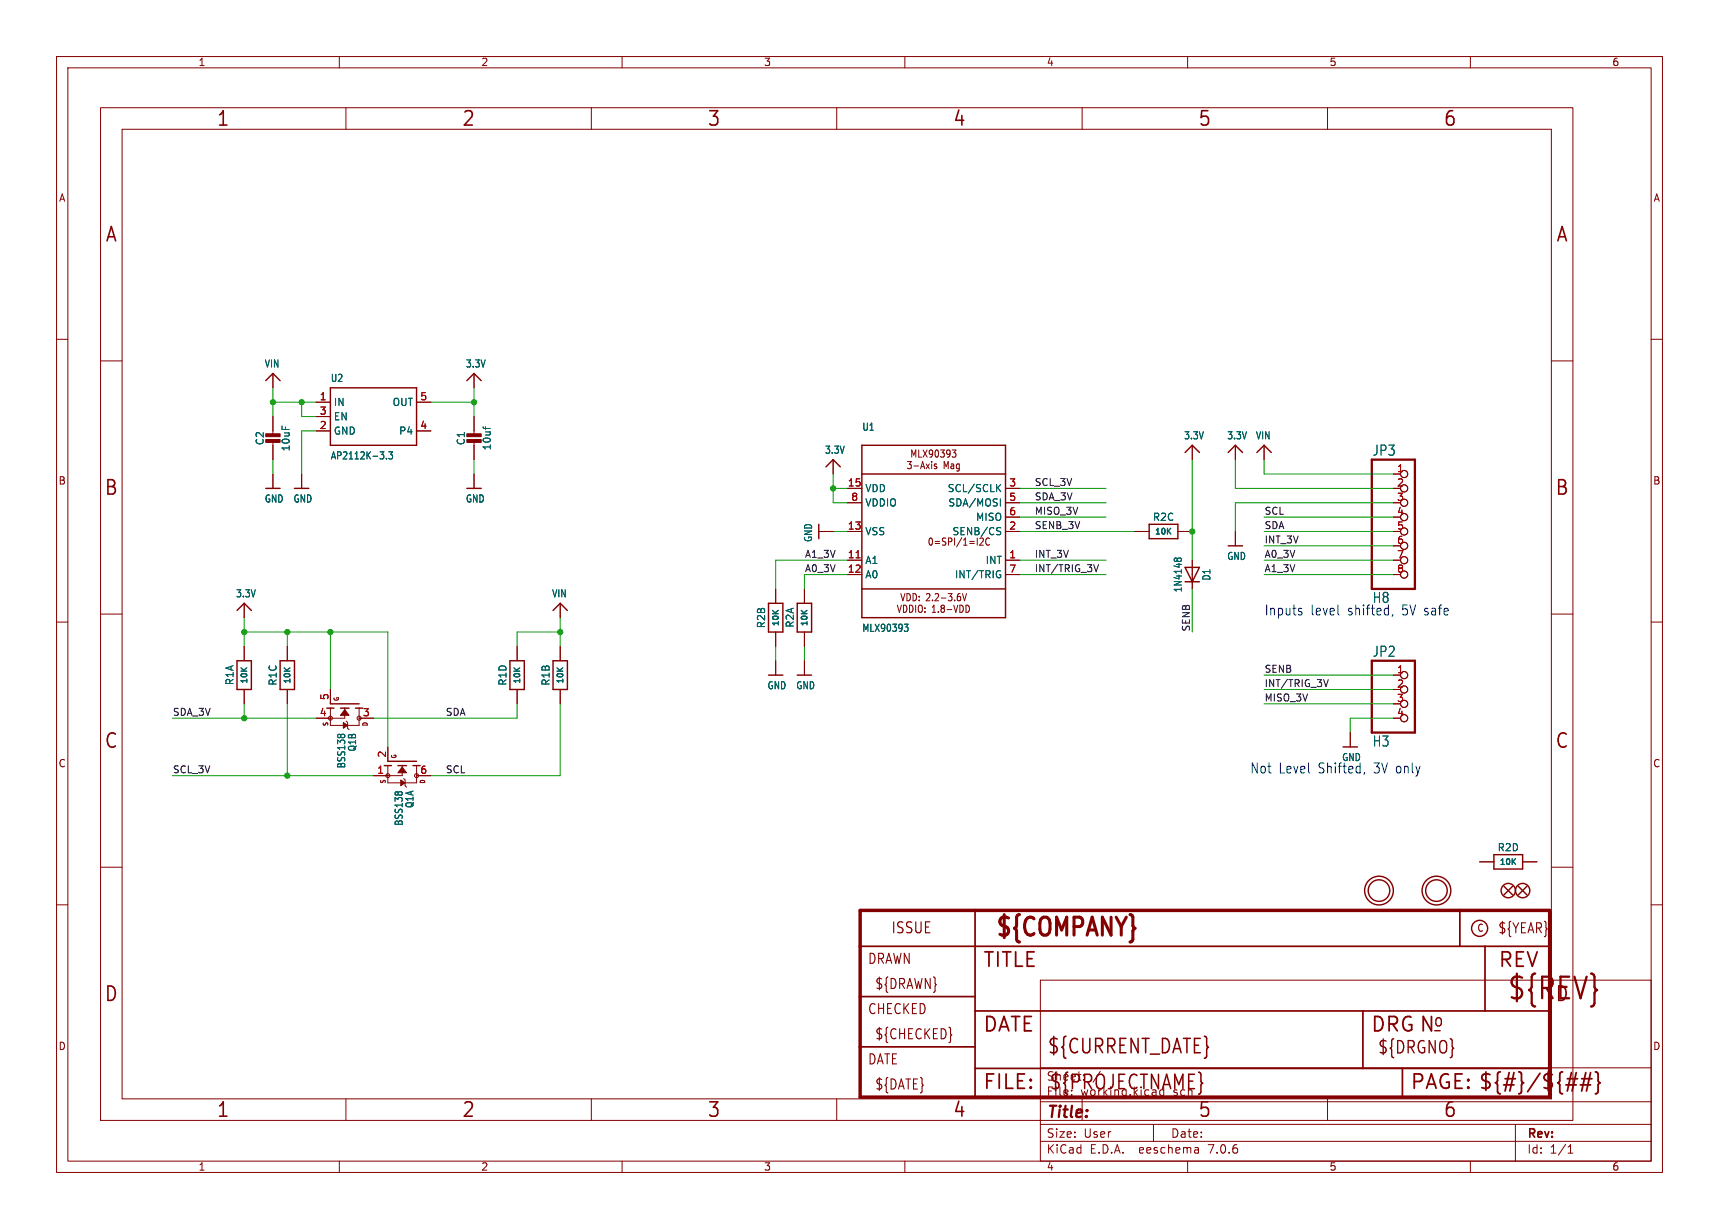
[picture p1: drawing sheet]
<svg xmlns="http://www.w3.org/2000/svg" width="304mm" height="217mm" viewBox="0 0 304 217" stroke-linecap="round" stroke-linejoin="round" font-family="sans-serif">
<g fill="none" stroke="#840000" stroke-width=".18">
<path d="M10 10h284v197.3h-284zM12 12h280v193.3h-280zM17.8 19h260.3v179.1h-260.3zM60 10v2M61.2 19v3.9M104.6 19v3.9M110 10v2M148 19v3.9M160 10v2M191.3 19v3.9M210 10v2M234.7 19v3.9"/>
<path d="M260 10v2M21.6 22.9h252.7v171.4h-252.7zM10 60h2M292 60h2M17.8 63.8h3.8M48.3 66v2.6M48.3 73.7v3.3M48.3 78v3.3M55.9 71.1h2.5M55.9 76.2h2.5M55.9 73.7h2.5M73.7 71.1h2.5"/>
<path d="M73.7 76.2h2.5M83.8 66v2.6M83.8 73.7v3.3M83.8 78v3.3M162.5 79.6v1.2h.5M163.2 79.6l.7 1.2M163.9 79.6l-.7 1.2M165.5 79.6h.1a.72 .72 0 0 1 0 1.2 .95 .95 0 0 1-.1-1.2zM166.3 79.6h.7l-.4 .5 .3 .1v.5l-.1 .1-.5-.1M168.4 79.6h.6l-.3 .5 .3 .1v.5l-.2 .1-.4-.1M210.8 78.7v2.6M218.4 78.7v2.6"/>
<path d="M223.5 78.7v2.6M274.3 63.8h3.8M48.3 83.8v2.6M53.3 83.8v2.6M83.8 83.8v2.6M144.8 94h2.5M147.3 81.3v2.5M149.9 94h2.5M149.9 99.1h2.5M149.9 86.4h2.5M149.9 88.9h2.5M160.5 81.6h.6l-.3 .5 .3 .1v.6l-.2 .1-.4-.1"/>
<path d="M161.2 80.8v-1.2l.4 .9 .3-.9v1.2M161.6 82.4h.8M162.8 82.9l.3-1.3 .4 1.3M162.9 82.5h.5M163.8 82l.5 .9M164.3 82l-.5 .9M164.7 81.6v.1M164.7 82v.9M164.9 80.1l-.2 .3-.3-.1v-.6l.3-.1 .2 .2v.7l-.2 .3h-.3M165.6 82.1l-.2-.1-.2 .2 .1 .2 .3 .1v.3h-.4M167 82.9v-1.3l.3 .9 .4-.9v1.3M168 80.1l-.2 .3-.3-.1-.1-.6 .4-.1 .2 .2v.7l-.2 .3h-.3"/>
<path d="M168.2 82.1h.4v.8M168.6 82.3l-.3 .1-.2 .2 .2 .3 .3-.1M169.6 82.1l-.3-.1-.2 .3 .1 .5h.4M169.6 82v1.1l-.2 .2-.2-.1M173.9 95.4l-.1 .3-.6 .7h.7M174.3 95.4a.56 .56 0 0 0 0 .7 .56 .56 0 0 0 .6 .2h.1M177.8 94h2.5M177.8 99.1h2.5M177.8 86.4h2.5M177.8 88.9h2.5M177.8 91.4h2.5M200.7 94h2.5"/>
<path d="M208.3 94h2.5M210.8 99.1v5M218.4 94v2.5M246.4 94h1.2M246.4 99.1h1.2M246.4 88.9h1.2M246.4 83.8h1.2M246.4 96.5h1.2M10 110h2M17.8 108.6h3.8M43.2 106.7v2.5M43.2 114.3v2.5"/>
<path d="M50.8 114.3v2.5M91.4 114.3v2.5M99.1 106.7v2.5M99.1 114.3v2.5M137.2 104.1v2.6M137.2 111.8v2.5M137.2 116.8v2.6M142.2 104.1v2.6M142.2 111.8v2.5M142.2 116.8v2.6M149.9 101.6h2.5M158.7 107l.3 1.3 .4-1.3"/>
<path d="M159.3 105l.4 1.2 .3-1.2M159.8 107a.67 .67 0 0 1 .6 .5 .67 .67 0 0 1-.2 .7l-.4 .1zM160.4 105a.67 .67 0 0 1 .6 .4 .67 .67 0 0 1-.2 .8h-.4zM160.8 107a.67 .67 0 0 1 .7 .5 .67 .67 0 0 1-.3 .7l-.4 .1zM161.5 105a.67 .67 0 0 1 .6 .4 .67 .67 0 0 1-.2 .8h-.4zM161.9 107v1.3M162.5 106.1v.1M162.5 105.5v.1M162.5 107.1l.3-.1 .2 .2 .1 .7-.3 .4-.4-.2v-.7zM163.6 108.2v.1M163.6 107.5v.1M163.8 105.1l.4-.1 .2 .3-.6 .9h.6"/>
<path d="M164.8 108.3h.7M164.8 107.4l.4-.4v1.3M164.9 106.1v.1M165.4 105.1l.4-.1 .2 .3-.7 .9h.7M165.9 108.2v.1M166.4 105.8h.9M166.6 107.6l-.2-.3 .2-.3 .3 .1 .1 .2-.2 .3M166.6 107.6l-.2 .2v.2l.2 .3 .3-.1 .1-.2v-.2l-.2-.2M166.6 107.6h.2M167.5 107.8h.8M167.7 105h.6l-.3 .5 .3 .1v.5l-.2 .1-.4-.1M168.6 107l.4 1.3 .4-1.3"/>
<path d="M168.8 106.1v.1M169.7 107a.67 .67 0 0 1 .7 .5 .67 .67 0 0 1-.3 .7l-.4 .1zM169.8 105h-.3l-.2 .3v.7l.2 .2 .3-.1v-.6h-.3l-.2 .2M170.2 105l.3 1.2 .4-1.2M171.1 107h-.3v1.3l.5-.2M177.8 101.6h2.5M246.4 101.6h1.2M246.4 119.4h1.2M274.3 108.6h3.8M292 110h2M43.2 121.9v2.6M50.8 121.9v2.6"/>
<path d="M58.4 125.2v3.1h5.1v-3.1M58.4 121.9v2.6M61 125.2v1.8h-5.1M61.2 127.5l.3 .3v1l.2 .2M63.5 127h2.5M68.6 135.4v3h5.1v-3M68.6 132.1v2.5M71.1 135.4v1.8h-5.1M71.4 137.7l.2 .2v1l.3 .3M73.7 137.2h2.5M91.4 121.9v2.6M99.1 121.9v2.6"/>
<path d="M238.8 129.5v2.6M246.4 124.5h1.2M10 160h2M17.8 153.4h3.8M261.6 152.4h2.6M269.2 152.4h2.6M274.3 153.4h3.8M292 160h2M184 173.3h108v32h-108zM61.2 194.3v3.8M104.6 194.3v3.8M148 194.3v3.8"/>
<path d="M184 198.8h108M184 194.8h108M184 188.8h108M191.3 194.3v3.8M204 198.8v3M234.7 194.3v3.8M268 198.8v6.5M60 205.3v2M110 205.3v2M160 205.3v2M184 201.8h108M210 205.3v2"/>
<path d="M211.8 203l.1 .9M211.9 203.8l-.1 .1M211.9 203.3h-.1M260 205.3v2M277.3 203.9h.8M277.3 202.8l.4-.4v1.5"/>
<circle cx="248.3" cy="88.9" r=".63"/>
<circle cx="248.3" cy="96.5" r=".63"/>
<circle cx="248.3" cy="83.8" r=".63"/>
<circle cx="248.3" cy="86.4" r=".63"/>
<circle cx="248.3" cy="91.4" r=".63"/>
<circle cx="248.3" cy="94" r=".63"/>
<circle cx="248.3" cy="99.1" r=".63"/>
<circle cx="248.3" cy="101.6" r=".63"/>
<circle cx="248.3" cy="119.4" r=".63"/>
<circle cx="58.4" cy="127" r=".36"/>
<circle cx="63.5" cy="127" r=".36"/>
<circle cx="68.6" cy="137.2" r=".36"/>
<circle cx="73.7" cy="137.2" r=".36"/>
<circle cx="248.3" cy="127" r=".63"/>
<circle cx="248.3" cy="121.9" r=".63"/>
<circle cx="248.3" cy="124.5" r=".63"/>
</g>
<g fill="none" stroke="#840000" stroke-width=".25">
<path d="M47 67.3l1.3-1.3 1.2 1.3M58.4 68.6h15.3v10.1h-15.3zM82.5 67.3l1.3-1.3 1.3 1.3M152.4 78.7h25.4v30.5h-25.4zM47 86.4h2.5M52.1 86.4h2.5M82.5 86.4h2.6M144.8 92.7v2.5M146 82.5l1.3-1.2 1.3 1.2M152.4 83.8h25.4M203.2 92.7h5.1v2.5h-5.1zM209.5 80l1.3-1.3 1.3 1.3"/>
<path d="M217.2 80l1.2-1.3 1.3 1.3M217.2 96.5h2.5M222.2 80l1.3-1.3 1.3 1.3M41.9 116.8h2.5v5.1h-2.5zM41.9 107.9l1.3-1.2 1.2 1.2M49.5 116.8h2.6v5.1h-2.6zM90.2 116.8h2.5v5.1h-2.5zM97.8 116.8h2.5v5.1h-2.5zM97.8 107.9l1.3-1.2 1.2 1.2M135.9 106.7h2.5v5.1h-2.5zM135.9 119.4h2.5M141 106.7h2.5v5.1h-2.5z"/>
<path d="M141 119.4h2.5M152.4 104.1h25.4M209.5 100.3h2.6l-1.3 2.6zM209.5 102.9h2.6M57.8 125.2h1.3M58.4 124.5h5.1M60.2 125.2h1.5M62.9 125.2h1.2M67.9 135.4h1.3M68.6 134.6h5.1M70.4 135.4h1.5M73 135.4h1.3"/>
<path d="M237.5 132.1h2.5M264.2 151.1h5v2.6h-5zM265.9 156.7l1.6 1.5M267.5 156.7l-1.6 1.5M268.5 156.7l1.5 1.5M270 156.7l-1.5 1.5"/>
<circle cx="243.8" cy="157.5" r="2.54"/>
<circle cx="243.8" cy="157.5" r="1.9"/>
<circle cx="254" cy="157.5" r="2.54"/>
<circle cx="254" cy="157.5" r="1.9"/>
<circle cx="266.7" cy="157.5" r="1.27"/>
<circle cx="269.2" cy="157.5" r="1.27"/>
<circle cx="261.6" cy="164.2" r="1.42"/>
</g>
<g fill="#840000" stroke="#840000" stroke-width=".18">
<path d="M47 77.7h2.5v.5h-2.5z"/>
<path d="M47 76.7h2.5v.5h-2.5z"/>
<path d="M71.1 135.6l.8 1.1h-1.5z"/>
<path d="M70.9 137.9l.7 .5-.7 .5z"/>
<path d="M61 125.5l.7 1h-1.5z"/>
<path d="M60.7 127.8l.8 .5-.8 .5z"/>
<path d="M82.5 77.7h2.6v.5h-2.6z"/>
<path d="M82.5 76.7h2.6v.5h-2.6z"/>
</g>
<path d="M151.4 98.6h.7" fill="none" stroke="#a90000" stroke-width=".18"/>
<g fill="none" stroke="#006464" stroke-width=".18">
<path d="M68.7 79.9h.7l-.3 .5 .3 .1v.5l-.2 .2-.5-.2M85.4 75.5l.1 .2M85.9 75.5v.4M68.3 81v.2M176.4 86.2l.5 .7M176.5 93.9l.3 .1 .1 .3-.2 .3h-.3M176.5 93.3l.4 .1M176.9 88.2v1.3M176.9 85.7l-.7 .7M208.2 98.9l-.3-.2-.2 .1-.1 .3M208.2 98.9l.2-.2h.3l.1 .1 .1 .3M208.2 98.9v.2"/>
<path d="M159.9 110.4h.7l-.4 .5 .3 .1 .1 .4-.2 .2h-.3M176.7 101.6h.2v.5l-.2 .1M176.8 100.9l.1 .1M59.8 129.9l.1-.1 .3 .1M60.3 129.9l.2-.1 .4 .1M69.9 140.1l.2-.1 .2 .1M70.5 140.1l.1-.1 .5 .1"/>
</g>
<path d="M242.6 81.3h7.6v22.8h-7.6zM242.6 116.8h7.6v12.7h-7.6z" fill="none" stroke="#840000" stroke-width=".41"/>
<path d="M152.1 161h121.9v33h-121.9z" fill="none" stroke="#840000" stroke-width=".61"/>
<path d="M152.1 176.2h20.3M152.1 167.3h121.9M172.4 161v33M172.4 178.8h101.6M241 178.8v10.1M258.1 161v6.3M262.6 167.3v11.5M152.1 185.1h20.3M172.4 188.9h101.6M248 188.9v5.1" fill="none" stroke="#840000" stroke-width=".3"/>
<path d="M276.9 191.8h1.8M277.1 190.8h1.9M278.7 189.7l-.7 3.2M279.4 191.8h1.9M279.7 190.8h1.8M280.4 189.7l-.7 3.2M281.3 189.7l-.8 3.2M282.1 189.5l.4 .2 .1 .2v1.2l.3 .4-.3 .3v1.2l-.1 .3-.4 .1" fill="none" stroke="#840000" stroke-width=".32"/>
<path d="M168.2 182.9l.1 .1-.1 .1" fill="none" stroke="#840000" stroke-width=".19"/>
<path d="M194.2 99.9l-.4 1.2M234.9 120.2l-.4 1.2" fill="none" stroke="#0f0f0f" stroke-width=".18"/>
<path d="M230 108.2a.31 .31 0 0 1 .2 .2 .31 .31 0 0 1-.2 .3M230 107.6h.2M236.6 108.7h.2M246.3 108.7l-.2 .3M241.3 136.6l-.1 .3" fill="none" stroke="#0000c2" stroke-width=".18"/>
<g fill="none" stroke="#009600" stroke-width=".18">
<path d="M48.3 68.6v5.1M48.3 71.1h7.6M53.3 71.1v2.6h2.6M55.9 76.2h-2.6v7.6M76.2 71.1h7.6M83.8 68.6v5.1M48.3 81.3v2.5M83.8 81.3v2.5M147.3 86.4h2.6M147.3 94h2.6M147.3 83.8v5.1h2.6M149.9 99.1h-12.7v5"/>
<path d="M180.3 86.4h15.3M180.3 91.4h15.3M180.3 99.1h15.3M180.3 94h20.4M180.3 88.9h15.3M210.8 81.3v17.8M218.4 81.3v5.1h28M223.5 81.3v2.5h22.9M223.5 91.4h22.9M223.5 96.5h22.9M223.5 99.1h22.9M223.5 94h22.9"/>
<path d="M246.4 88.9h-28v5.1M43.2 111.8h25.4v20.3M43.2 109.2v5.1M50.8 111.8v2.5M58.4 111.8v10.1M99.1 111.8h-7.7v2.5M99.1 109.2v5.1M137.2 114.3v2.5M142.2 114.3v2.5M149.9 101.6h-7.7v2.5M180.3 101.6h15.3M210.8 104.1v7.7"/>
<path d="M223.5 119.4h22.9M223.5 101.6h22.9M30.5 137.2h35.5M30.5 127h25.4M43.2 124.5v2.5M50.8 124.5v12.7M91.4 124.5v2.5h-25.4M99.1 124.5v12.7h-22.9M223.5 124.5h22.9M223.5 121.9h22.9M246.4 127h-7.6v2.5"/>
</g>
<g fill="#009600" stroke="#009600" stroke-width=".18">
<circle cx="48.3" cy="71.1" r=".46"/>
<circle cx="83.8" cy="71.1" r=".46"/>
<circle cx="43.2" cy="111.8" r=".46"/>
<circle cx="53.3" cy="71.1" r=".46"/>
<circle cx="50.8" cy="111.8" r=".46"/>
<circle cx="147.3" cy="86.4" r=".46"/>
<circle cx="210.8" cy="94" r=".46"/>
<circle cx="50.8" cy="137.2" r=".46"/>
<circle cx="43.2" cy="127" r=".46"/>
<circle cx="58.4" cy="111.8" r=".46"/>
<circle cx="99.1" cy="111.8" r=".46"/>
</g>
<text font-size="5.3" fill="#840000" x="266.4" y="177.3">${REV}</text>
<text font-size="4.4" fill="#840000" x="175.7" y="166.3">${COMPANY}</text>
<g font-size="3.5" fill="#840000">
<text x="38.2" y="22.7">1</text>
<text x="81.6" y="22.7">2</text>
<text x="125" y="22.7">3</text>
<text x="168.4" y="22.7">4</text>
<text x="211.8" y="22.7">5</text>
<text x="255.1" y="22.7">6</text>
<text x="18.5" y="43.1">A</text>
<text x="275" y="43.1">A</text>
<text x="18.3" y="87.9">B</text>
<text x="274.9" y="87.9">B</text>
<text x="18.3" y="132.7">C</text>
<text x="274.9" y="132.7">C</text>
<text x="173.7" y="171.4">TITLE</text>
<text x="264.8" y="171.4">REV</text>
<text x="18.3" y="177.4">D</text>
<text x="274.9" y="177.4">D</text>
<text x="173.7" y="182.9">DATE</text>
<text x="242.3" y="182.9">DRG N</text>
<text x="185.1" y="186.7">${CURRENT_DATE}</text>
<text x="38.2" y="197.9">1</text>
<text x="81.6" y="197.9">2</text>
<text x="125" y="197.9">3</text>
<text x="168.4" y="197.9">4</text>
<text x="173.7" y="193">FILE:</text>
<text x="185.4" y="193">${PROJECTNAME}</text>
<text x="211.8" y="197.9">5</text>
<text x="249.3" y="193">PAGE: ${#}/${##}</text>
<text x="255.1" y="197.9">6</text>
</g>
<g font-size="3" fill="#840000">
<text x="253.4" y="181.9">o</text>
<text x="243.5" y="186.6">${DRGNO}</text>
</g>
<text font-size="2.8" fill="#840000" x="185" y="198.2">Title:</text>
<text font-size="2.7" fill="#840000" x="157.5" y="165.3">ISSUE</text>
<g font-size="2.5" fill="#006464">
<text x="242.6" y="80.8">JP3</text>
<text x="242.6" y="106.8">H8</text>
<text x="242.6" y="116.3">JP2</text>
<text x="242.6" y="132.2">H3</text>
</g>
<g font-size="2.5" fill="#0000c2">
<text x="223.5" y="109">Inputs</text>
<text x="231.7" y="109">level</text>
<text x="238.4" y="109">shifted,</text>
<text x="248.1" y="109">5V safe~{}</text>
<text x="221" y="136.9">Not</text>
<text x="226.1" y="136.9">Level</text>
<text x="233.2" y="136.9">Shifted,</text>
<text x="243.1" y="136.9">3V only~{}</text>
</g>
<g font-size="2.5" fill="#840000">
<text x="264.8" y="165.3">${YEAR}</text>
<text x="153.4" y="170.7">DRAWN</text>
<text x="153.4" y="179.6">CHECKED</text>
<text x="154.6" y="175.2">${DRAWN}</text>
<text x="154.6" y="184">${CHECKED}</text>
<text x="153.4" y="188.5">DATE</text>
<text x="154.6" y="192.9">${DATE}</text>
</g>
<g font-size="2.1" fill="#840000">
<text x="185" y="191.3">Sheet:</text>
<text x="193.2" y="191.3">/</text>
<text x="185" y="194">File:</text>
<text x="191" y="194">working.kicad_sch</text>
<text x="185" y="201.4">Size:</text>
<text x="191.6" y="201.4">User</text>
<text x="207" y="201.4">Date:</text>
<text x="270" y="201.6">Rev:</text>
<text x="185" y="204.2">KiCad</text>
<text x="192.7" y="204.2">E.D.A.</text>
<text x="201.6" y="204.2">eeschema</text>
<text x="213.9" y="204.2">7.0.6</text>
<text x="270" y="204.2">Id:</text>
<text x="274" y="204.2">1/1</text>
</g>
<g font-size="1.8" fill="#840000">
<text x="35" y="11.9">1</text>
<text x="85" y="11.9">2</text>
<text x="135" y="11.9">3</text>
<text x="185" y="11.9">4</text>
<text x="235" y="11.9">5</text>
<text x="285" y="11.9">6</text>
<text x="10.3" y="35.9">A</text>
<text x="292.3" y="35.9">A</text>
<text x="10.3" y="85.9">B</text>
<text x="292.2" y="85.9">B</text>
<text x="163.9" y="96.7">0=SPI/1=I2C</text>
<text x="171.4" y="107.5">1.8-VDD</text>
<text x="10.3" y="135.9">C</text>
<text x="292.2" y="135.9">C</text>
<text x="261.1" y="165">C</text>
<text x="10.3" y="185.9">D</text>
<text x="292.2" y="185.9">D</text>
<text x="35" y="207.2">1</text>
<text x="85" y="207.2">2</text>
<text x="135" y="207.2">3</text>
<text x="185" y="207.2">4</text>
<text x="235" y="207.2">5</text>
<text x="285" y="207.2">6</text>
</g>
<g font-size="1.8" fill="#006464">
<text x="46.7" y="65.2">VIN</text>
<text x="82.3" y="65.2">3.3V</text>
<text x="58.4" y="67.7">U2</text>
<text x="58.9" y="72">IN</text>
<text x="69.3" y="72">OUT</text>
<text x="58.9" y="77.1">GND</text>
<text x="58.9" y="74.5">EN</text>
<text x="70.5" y="77.1">P4</text>
<text x="152.4" y="76.4">U1</text>
<text x="209.3" y="77.9">3.3V</text>
<text x="216.9" y="77.9">3.3V</text>
<text x="222" y="77.9">VIN</text>
<text x="46.8" y="78.8" transform="rotate(-90 46.8 78.8)">C2</text>
<text x="51.4" y="79.9" transform="rotate(-90 51.4 79.9)">10uF</text>
<text x="58.4" y="81.4">AP2112K-3.3</text>
<text x="82.4" y="78.8" transform="rotate(-90 82.4 78.8)">C1</text>
<text x="87" y="79.7" transform="rotate(-90 87 79.7)">10uf</text>
<text x="145.8" y="80.4">3.3V</text>
<text x="46.7" y="89.1">GND</text>
<text x="51.8" y="89.1">GND</text>
<text x="82.3" y="89.1">GND</text>
<text x="152.9" y="87.2">VDD</text>
<text x="152.9" y="89.8">VDDIO</text>
<text x="167.5" y="87.2">SCL/SCLK</text>
<text x="167.6" y="89.8">SDA/MOSI</text>
<text x="143.8" y="96" transform="rotate(-90 143.8 96)">GND</text>
<text x="152.9" y="94.8">VSS</text>
<text x="168.3" y="94.8">SENB/CS</text>
<text x="172.5" y="92.3">MISO</text>
<text x="203.8" y="92.3">R2C</text>
<text x="152.9" y="99.9">A1</text>
<text x="174.2" y="99.9">INT</text>
<text x="216.9" y="99.2">GND</text>
<text x="41.6" y="105.8">3.3V</text>
<text x="97.5" y="105.8">VIN</text>
<text x="152.9" y="102.5">A0</text>
<text x="168.7" y="102.5">INT/TRIG</text>
<text x="209.2" y="104.9" transform="rotate(-90 209.2 104.9)">1N4148</text>
<text x="214.2" y="102.8" transform="rotate(-90 214.2 102.8)">D1</text>
<text x="135.5" y="111.2" transform="rotate(-90 135.5 111.2)">R2B</text>
<text x="140.6" y="111.1" transform="rotate(-90 140.6 111.1)">R2A</text>
<text x="152.4" y="111.9">MLX90393</text>
<text x="41.5" y="121.3" transform="rotate(-90 41.5 121.3)">R1A</text>
<text x="49.1" y="121.4" transform="rotate(-90 49.1 121.4)">R1C</text>
<text x="89.8" y="121.4" transform="rotate(-90 89.8 121.4)">R1D</text>
<text x="97.4" y="121.4" transform="rotate(-90 97.4 121.4)">R1B</text>
<text x="135.6" y="122.1">GND</text>
<text x="140.7" y="122.1">GND</text>
<text x="61.2" y="136" transform="rotate(-90 61.2 136)">BSS138</text>
<text x="63.2" y="133" transform="rotate(-90 63.2 133)">Q1B</text>
<text x="237.2" y="134.8">GND</text>
<text x="73.3" y="143" transform="rotate(-90 73.3 143)">Q1A</text>
<text x="71.4" y="146.1" transform="rotate(-90 71.4 146.1)">BSS138</text>
<text x="264.7" y="150.7">R2D</text>
</g>
<g font-size="1.8" fill="#a90000">
<text x="56.4" y="70.9">1</text>
<text x="74.2" y="70.9">5</text>
<text x="56.4" y="75.9">2</text>
<text x="56.4" y="73.4">3</text>
<text x="74.2" y="75.9">4</text>
<text x="246.9" y="83.6">1</text>
<text x="149.8" y="86.1">15</text>
<text x="150.4" y="88.6">8</text>
<text x="178.4" y="86.1">3</text>
<text x="178.4" y="88.6">5</text>
<text x="246.9" y="86.1">2</text>
<text x="246.9" y="88.6">3</text>
<text x="149.8" y="93.7">13</text>
<text x="178.4" y="93.7">2</text>
<text x="178.4" y="91.2">6</text>
<text x="246.9" y="91.2">4</text>
<text x="246.9" y="93.7">5</text>
<text x="149.8" y="98.8">11</text>
<text x="149.8" y="101.3">12</text>
<text x="178.4" y="98.8">1</text>
<text x="178.4" y="101.3">7</text>
<text x="246.9" y="96.3">6</text>
<text x="246.9" y="98.8">7</text>
<text x="246.9" y="101.3">8</text>
<text x="246.9" y="119.1">1</text>
<text x="58.2" y="123.9" transform="rotate(-90 58.2 123.9)">5</text>
<text x="246.9" y="121.7">2</text>
<text x="246.9" y="124.2">3</text>
<text x="56.4" y="126.7">4</text>
<text x="64.1" y="126.7">3</text>
<text x="246.9" y="126.7">4</text>
<text x="66.6" y="136.9">1</text>
<text x="68.3" y="134.1" transform="rotate(-90 68.3 134.1)">2</text>
<text x="74.2" y="136.9">6</text>
</g>
<g font-size="1.7" fill="#0f0f0f">
<text x="182.9" y="86">SCL_3V</text>
<text x="182.9" y="88.6">SDA_3V</text>
<text x="182.9" y="93.6">SENB_3V</text>
<text x="182.9" y="91.1">MISO_3V</text>
<text x="223.5" y="91.1">SCL</text>
<text x="223.5" y="93.6">SDA</text>
<text x="142.2" y="98.7">A1_3V</text>
<text x="142.2" y="101.3">A0_3V</text>
<text x="182.9" y="98.7">INT_3V</text>
<text x="182.9" y="101.3">INT/TRIG_3V</text>
<text x="223.5" y="96.2">INT_3V</text>
<text x="223.5" y="101.3">A1_3V</text>
<text x="223.5" y="98.7">A0_3V</text>
<text x="210.5" y="111.8" transform="rotate(-90 210.5 111.8)">SENB</text>
<text x="223.5" y="119">SENB</text>
<text x="223.5" y="124.1">MISO_3V</text>
<text x="223.5" y="121.6">INT/TRIG_3V</text>
<text x="30.5" y="126.7">SDA_3V</text>
<text x="78.7" y="126.7">SDA</text>
<text x="30.5" y="136.8">SCL_3V</text>
<text x="78.7" y="136.8">SCL</text>
</g>
<g font-size="1.4" fill="#006464">
<text x="204.1" y="94.8">10K</text>
<text x="138" y="110.9" transform="rotate(-90 138 110.9)">10K</text>
<text x="143.1" y="110.9" transform="rotate(-90 143.1 110.9)">10K</text>
<text x="44" y="121.1" transform="rotate(-90 44 121.1)">10K</text>
<text x="51.6" y="121.1" transform="rotate(-90 51.6 121.1)">10K</text>
<text x="92.3" y="121.1" transform="rotate(-90 92.3 121.1)">10K</text>
<text x="99.9" y="121.1" transform="rotate(-90 99.9 121.1)">10K</text>
<text x="265" y="153.2">10K</text>
</g>
<g font-size="1.1" fill="#840000">
<text x="60.1" y="124.1" transform="rotate(-90 60.1 124.1)">G</text>
<text x="58.2" y="128.5" transform="rotate(-90 58.2 128.5)">S</text>
<text x="65.2" y="128.5" transform="rotate(-90 65.2 128.5)">D</text>
<text x="70.3" y="134.3" transform="rotate(-90 70.3 134.3)">G</text>
<text x="68.4" y="138.7" transform="rotate(-90 68.4 138.7)">S</text>
<text x="75.4" y="138.7" transform="rotate(-90 75.4 138.7)">D</text>
</g>
</svg>
